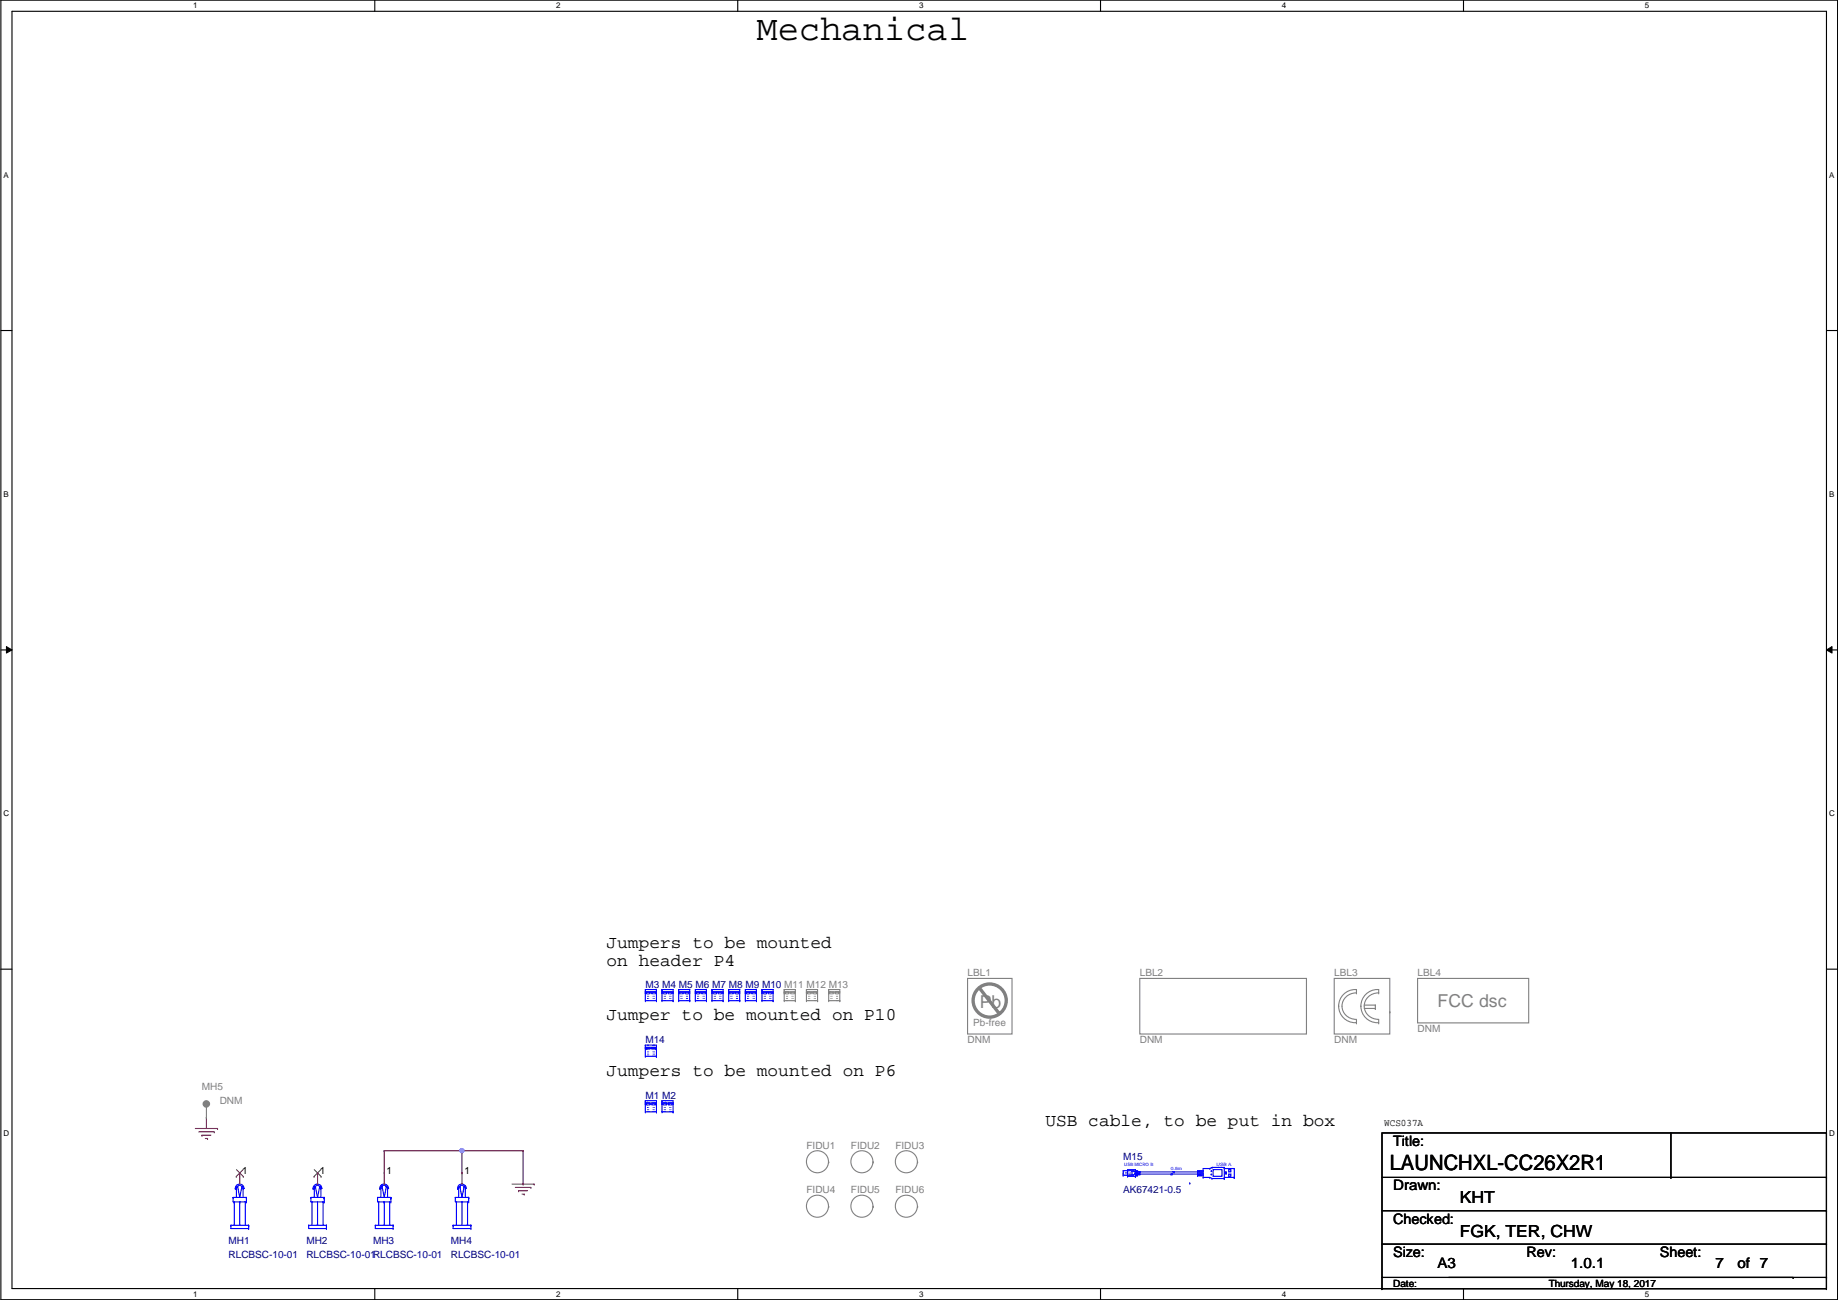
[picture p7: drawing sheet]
<svg xmlns="http://www.w3.org/2000/svg" width="420mm" height="297mm" viewBox="0 0 420 297" stroke-linecap="round" stroke-linejoin="round" font-family="sans-serif">
<path d="M.2 0h419.9v297h-419.9zM2.7 2.6h414.8v291.8h-414.8z" fill="none" stroke="#000" stroke-width=".25"/>
<g fill="#fff">
<path d="M44.2 .3h1v2h-1z"/>
<path d="M44.2 294.7h1v2h-1z"/>
</g>
<path d="M85.7 0v2.6M85.7 294.4v2.6" fill="none" stroke="#000" stroke-width=".25"/>
<g fill="#fff">
<path d="M127.1 .3h1v2h-1z"/>
<path d="M127.1 294.7h1v2h-1z"/>
</g>
<path d="M168.6 0v2.6M168.6 294.4v2.6" fill="none" stroke="#000" stroke-width=".25"/>
<g fill="#fff">
<path d="M210.1 .3h1v2h-1z"/>
<path d="M210.1 294.7h1v2h-1z"/>
</g>
<path d="M251.6 0v2.6M251.6 294.4v2.6" fill="none" stroke="#000" stroke-width=".25"/>
<g fill="#fff">
<path d="M293 .3h1v2h-1z"/>
<path d="M293 294.7h1v2h-1z"/>
</g>
<path d="M334.5 0v2.6M334.5 294.4v2.6" fill="none" stroke="#000" stroke-width=".25"/>
<g fill="#fff">
<path d="M376 .3h1v2h-1z"/>
<path d="M376 294.7h1v2h-1z"/>
<path d="M.8 39h1.2v2h-1.2z"/>
<path d="M418.2 39h1.1v2h-1.1z"/>
<path d="M.8 112h1.2v2h-1.2z"/>
<path d="M418.2 112h1.1v2h-1.1z"/>
</g>
<path d="M.2 75.5h2.5M417.5 75.5h2.6" fill="none" stroke="#000" stroke-width=".25"/>
<g fill="#fff">
<path d="M.8 185h1.3v1.9h-1.3z"/>
<path d="M418.2 185h1.2v1.9h-1.2z"/>
</g>
<path d="M.2 148.5h2.5M417.5 148.5h2.6" fill="none" stroke="#000" stroke-width=".25"/>
<path d="M1.5 147.7l1.2 .8-1.2 .7zM417.5 148.5l1.3-.8v1.5z" fill="#000"/>
<path d="M1.5 147.7l1.2 .8-1.2 .7zM417.5 148.5l1.3-.8v1.5z" fill="none" stroke="#000" stroke-width=".23"/>
<g fill="#fff">
<path d="M.8 257.9h1.3v2h-1.3z"/>
<path d="M418.2 257.9h1.2v2h-1.2z"/>
</g>
<path d="M.2 221.4h2.5M417.5 221.4h2.6" fill="none" stroke="#000" stroke-width=".25"/>
<path d="M47.2 255.3h.1M47.2 255.3v2.6M87.8 262.9h.1M87.8 262.9v5.1M87.8 262.9h31.8M105.6 262.9h.1M105.6 262.9v5.1M119.6 270.6h.1M119.6 262.9h.1M119.6 262.9v7.7" fill="none" stroke="#800040" stroke-width=".25"/>
<circle cx="105.6" cy="262.9" r=".49" fill="#f0f"/>
<circle cx="105.6" cy="262.9" r=".49" fill="none" stroke="#f0f" stroke-width=".25"/>
<g fill="none" stroke="#f00" stroke-width=".25">
<path d="M44.7 257.9h5M45.4 258.6h3.6M46.2 259.4h.1M46.2 259.4h2M49 258.6h.1M49.7 257.9h.1M46.9 260.1h.5M47.4 260.1h.1M117 270.6h5.1M117.8 271.3h3.6M118.6 272.1h.1M118.6 272.1h2"/>
<path d="M119.3 272.8h.5M119.8 272.8h.1M121.4 271.3h.1M122.1 270.6h.1"/>
</g>
<g fill="none" stroke="#000" stroke-width=".25">
<path d="M315.9 258.9h101.6v33h-101.6zM382 258.9v10.1M315.9 269h101.6M315.9 276.6h101.6M382 269h.1M417.5 269h.1M417.5 276.6h.1M315.9 294.4h.1M315.9 284.3h101.6M315.9 291.9v2.5M315.9 294.4h101.6M331.2 291.9h78.7"/>
<path d="M409.9 291.9h.1M417.5 284.3h.1M417.5 294.4h.1M417.5 291.9h.1M417.5 291.9v2.5"/>
</g>
<g fill="none" stroke="#808080" stroke-width=".25">
<path d="M179.3 226.1h.1M179.3 228.6h.1M179.3 226.9h.1M179.3 226.6h.1M179.3 228.6h2.5M179.3 226.1h2.5v.5M179.3 226.9h2.5v1.7M179.3 226.1v.5M179.3 226.9v1.7M179.3 226.6h2.5M179.5 226.9h.1M179.5 226.6v.3"/>
<path d="M180.3 226.9h.1M180.3 226.6v.3M180.8 226.9h.1M180.8 226.6v.3M181.6 226.9h.1M181.6 226.6v.3M181.8 228.6h.1M181.8 226.6h.1M189.4 226.1h.1M189.4 228.6h.1M189.4 226.9h.1M189.4 226.6h.1"/>
<path d="M189.4 228.6h2.6M189.4 226.1h2.6v.5M189.4 226.9h2.6v1.7M189.4 226.6h2.6M189.4 226.1v.5M189.4 226.9v1.7M189.7 226.9h.1M189.7 226.6v.3M190.4 226.9h.1M190.4 226.6v.3M191 226.9h.1M191 226.6v.3"/>
<path d="M191.7 226.9h.1M191.7 226.6v.3M192 228.6h.1M192 226.6h.1M221.2 223.6h10.1v12.7h-10.1zM305 223.6h12.7v12.7h-12.7zM310.1 226.9v-.8a3.8 3.8 0 0 0-4.1 3.8 3.7 3.7 0 0 0 4 3.7M310.1 226.9a3 3 0 0 0-3.3 3 3 3 0 0 0 3.3 3v.8M310.1 226.9h.1M310.1 233.7h.1M311.9 229.7h2.5M311.9 230.4h2.5"/>
<path d="M314.4 229.7h.1M314.4 230.4h.1M314.4 229.7v.7M315.2 226.9a3 3 0 0 0-3.3 3 3 3 0 0 0 3.3 3v.8M315.2 226.9v-.8a3.8 3.8 0 0 0-4.1 3.8 3.7 3.7 0 0 0 4 3.7M315.2 233.7h.1M315.2 226.9h.1M317.7 231.2h.1M324.1 223.6h25.4v10.1h-25.4zM199.6 275.6h.1M209.8 275.6h.1M209.8 265.5h.1"/>
<circle cx="197" cy="275.6" r="2.52"/>
<circle cx="207.2" cy="265.4" r="2.52"/>
<circle cx="207.2" cy="275.6" r="2.52"/>
</g>
<g fill="none" stroke="#808080" stroke-width=".25" stroke-dasharray="0 .5">
<path d="M179.8 226.1v2.5M179.8 228.6h.1M180 226.1v2.5M180 228.6h.1M181 226.1v2.5M181 228.6h.1M181.3 226.1v2.5M181.3 228.6h.1M189.9 226.1v2.5M189.9 228.6h.1M190.2 226.1v2.5M190.2 228.6h.1"/>
<path d="M191.2 226.1v2.5M191.2 228.6h.1M191.5 226.1v2.5M191.5 228.6h.1"/>
</g>
<g fill="none" stroke="#00f" stroke-width=".25">
<path d="M147.5 226.1h.1M147.5 228.6h.1M147.5 226.9h.1M147.5 226.6h.1M147.5 228.6h2.6M147.5 226.1h2.6v.5M147.5 226.9h2.6v1.7M147.5 226.6h2.6M147.5 226.1v.5M147.5 226.9v1.7M147.8 226.9h.1M147.8 226.6v.3"/>
<path d="M148.5 226.9h.1M148.5 226.6v.3M149 226.9h.1M149 226.6v.3M149.8 226.9h.1M149.8 226.6v.3M150.1 228.6h.1M150.1 226.6h.1M162.8 226.1h.1M162.8 228.6h.1M162.8 226.9h.1M162.8 226.6h.1"/>
<path d="M162.8 228.6h2.5M162.8 226.1h2.5v.5M162.8 226.9h2.5v1.7M162.8 226.1v.5M162.8 226.9v1.7M162.8 226.6h2.5M163 226.9h.1M163 226.6v.3M163.8 226.9h.1M163.8 226.6v.3M164.3 226.9h.1M164.3 226.6v.3"/>
<path d="M165 226.9h.1M165 226.6v.3M165.3 228.6h.1M165.3 226.6h.1M166.6 226.1h.1M166.6 228.6h.1M166.6 226.9h.1M166.6 226.6h.1M166.6 228.6h2.5M166.6 226.1h2.5v.5M166.6 226.9h2.5v1.7M166.6 226.6h2.5"/>
<path d="M166.6 226.1v.5M166.6 226.9v1.7M166.8 226.9h.1M166.8 226.6v.3M167.6 226.9h.1M167.6 226.6v.3M168.1 226.9h.1M168.1 226.6v.3M168.9 226.9h.1M168.9 226.6v.3M169.1 228.6h.1M169.1 226.6h.1"/>
<path d="M174.2 226.1h.1M174.2 228.6h.1M174.2 226.9h.1M174.2 226.6h.1M174.2 228.6h2.5M174.2 226.1h2.5v.5M174.2 226.9h2.5v1.7M174.2 226.6h2.5M174.2 226.1v.5M174.2 226.9v1.7M174.4 226.9h.1M174.4 226.6v.3"/>
<path d="M175.2 226.9h.1M175.2 226.6v.3M175.7 226.9h.1M175.7 226.6v.3M176.5 226.9h.1M176.5 226.6v.3M176.7 228.6h.1M176.7 226.6h.1M147.5 251.5h.1M147.5 254h.1M147.5 252.3h.1M147.5 252h.1"/>
<path d="M147.5 254h2.6M147.5 251.5h2.6v.5M147.5 252.3h2.6v1.7M147.5 251.5v.5M147.5 252.3v1.7M147.5 252h2.6M147.8 252.3h.1M147.8 252v.3M148.5 252.3h.1M148.5 252v.3M149 252.3h.1M149 252v.3"/>
<path d="M149.8 252.3h.1M149.8 252v.3M150.1 254h.1M150.1 252h.1"/>
</g>
<g fill="none" stroke="#00f" stroke-width=".25" stroke-dasharray="0 .5">
<path d="M148 226.1v2.5M148 228.6h.1M148.3 226.1v2.5M148.3 228.6h.1M149.3 226.1v2.5M149.3 228.6h.1M149.6 226.1v2.5M149.6 228.6h.1M163.3 226.1v2.5M163.3 228.6h.1M163.5 226.1v2.5M163.5 228.6h.1"/>
<path d="M164.5 226.1v2.5M164.5 228.6h.1M164.8 226.1v2.5M164.8 228.6h.1M167.1 226.1v2.5M167.1 228.6h.1M167.3 226.1v2.5M167.3 228.6h.1M168.3 226.1v2.5M168.3 228.6h.1M168.6 226.1v2.5M168.6 228.6h.1"/>
<path d="M174.7 226.1v2.5M174.7 228.6h.1M175 226.1v2.5M175 228.6h.1M176 226.1v2.5M176 228.6h.1M176.2 226.1v2.5M176.2 228.6h.1M148 251.5v2.5M148 254h.1M148.3 251.5v2.5M148.3 254h.1"/>
<path d="M149.3 251.5v2.5M149.3 254h.1M149.6 251.5v2.5M149.6 254h.1"/>
</g>
<g fill="none" stroke="#808080" stroke-width=".76">
<path d="M224 225.8l4.3 5.6"/>
<circle cx="226.2" cy="228.6" r="3.8"/>
</g>
<circle cx="228.3" cy="231.4" r=".38" fill="#808080"/>
<g fill="none" stroke="#00f" stroke-width=".25">
<path d="M147.5 238.8h.1M147.5 239.6h.1M147.5 239.3h.1M147.5 238.8h2.6v.5M147.5 239.6h2.6v1.7M147.5 238.8v.5M147.5 239.6v1.7M147.5 239.3h2.6M147.8 239.6h.1M147.8 239.3v.3M148.5 239.6h.1M148.5 239.3v.3"/>
<path d="M149 239.6h.1M149 239.3v.3M149.8 239.6h.1M149.8 239.3v.3M150.1 239.3h.1M151.3 226.1h.1M151.3 228.6h.1M151.3 226.9h.1M151.3 226.6h.1M151.3 226.1h2.6v.5M151.3 226.9h2.6v1.7M151.3 226.1v.5"/>
<path d="M151.3 226.9v1.7M151.3 228.6h2.6M151.3 226.6h2.6M151.6 226.9h.1M151.6 226.6v.3M152.3 226.9h.1M152.3 226.6v.3M152.9 226.9h.1M152.9 226.6v.3M153.6 226.9h.1M153.6 226.6v.3M153.9 228.6h.1"/>
<path d="M153.9 226.6h.1M155.1 226.1h.1M155.1 228.6h.1M155.1 226.9h.1M155.1 226.6h.1M155.1 228.6h2.6M155.1 226.1h2.6v.5M155.1 226.9h2.6v1.7M155.1 226.1v.5M155.1 226.9v1.7M155.1 226.6h2.6M155.4 226.9h.1"/>
<path d="M155.4 226.6v.3M156.2 226.9h.1M156.2 226.6v.3M156.7 226.9h.1M156.7 226.6v.3M157.4 226.9h.1M157.4 226.6v.3M157.7 228.6h.1M157.7 226.6h.1M159 226.1h.1M159 228.6h.1M159 226.9h.1"/>
<path d="M159 226.6h.1M159 228.6h2.5M159 226.1h2.5v.5M159 226.9h2.5v1.7M159 226.6h2.5M159 226.1v.5M159 226.9v1.7M159.2 226.9h.1M159.2 226.6v.3M160 226.9h.1M160 226.6v.3M160.5 226.9h.1"/>
<path d="M160.5 226.6v.3M161.2 226.9h.1M161.2 226.6v.3M161.5 228.6h.1M161.5 226.6h.1M170.4 226.1h.1M170.4 228.6h.1M170.4 226.9h.1M170.4 226.6h.1M170.4 228.6h2.5M170.4 226.1h2.5v.5M170.4 226.9h2.5v1.7"/>
<path d="M170.4 226.6h2.5M170.4 226.1v.5M170.4 226.9v1.7M170.6 226.9h.1M170.6 226.6v.3M171.4 226.9h.1M171.4 226.6v.3M171.9 226.9h.1M171.9 226.6v.3M172.7 226.9h.1M172.7 226.6v.3M172.9 228.6h.1"/>
<path d="M172.9 226.6h.1M147.5 241.3h.1M147.5 241.3h2.6M150.1 241.3h.1M151.3 251.5h.1M151.3 254h.1M151.3 252.3h.1M151.3 252h.1M151.3 254h2.6M151.3 251.5h2.6v.5M151.3 252.3h2.6v1.7M151.3 251.5v.5"/>
<path d="M151.3 252.3v1.7M151.3 252h2.6M151.6 252.3h.1M151.6 252v.3M152.3 252.3h.1M152.3 252v.3M152.9 252.3h.1M152.9 252v.3M153.6 252.3h.1M153.6 252v.3M153.9 254h.1M153.9 252h.1"/>
<path d="M52.8 280h.1M52.8 280v.7h4M52.8 280h4M53.3 273.6h.1M53.3 273.6h3M53.3 273.6v1h3M53.5 274.6h.1M53.5 274.6v5.4M53.8 271.6h.1M53.8 271.6a1 1 0 0 1 1-1 1 1 0 0 1 1 1M53.8 271.6h.2M54 271.3h.1"/>
<path d="M54 271.3v2.3M54.3 271.1h.1M54.3 271.1l-.3 .2M54.3 271.1l.5 2.5 .5-2.5M54.8 274.6h.1M54.8 274.6v5.4M55.3 271.3a.49 .49 0 0 0-.5-.5 .49 .49 0 0 0-.5 .5M55.3 271.1l.2 .2M55.3 271.1h.1M55.6 271.6h.1M55.6 271.3h.1M55.6 271.6h.2"/>
<path d="M55.6 271.3v2.3M56.1 274.6h.1M56.1 274.6v5.4M56.3 273.9h.1M56.3 273.6h.1M56.3 274.6h.1M56.3 273.6v1M56.8 280h.1M56.8 280v.7M70.6 280h.1M70.6 280v.7h4M70.6 280h4"/>
<path d="M71.1 273.6h.1M71.1 273.6h3M71.1 273.6v1h3M71.3 274.6h.1M71.3 274.6v5.4M71.6 271.6h.1M71.6 271.6a1 1 0 0 1 1-1 1 1 0 0 1 1 1M71.6 271.6h.2M71.8 271.3h.1M71.8 271.3v2.3M72.1 271.1h.1M72.1 271.1l-.3 .2"/>
<path d="M72.1 271.1l.5 2.5 .5-2.5M72.6 274.6h.1M72.6 274.6v5.4M73.1 271.3a.49 .49 0 0 0-.6-.5 .49 .49 0 0 0-.4 .5M73.1 271.1l.2 .2M73.1 271.1h.1M73.4 271.6h.1M73.4 271.3h.1M73.4 271.6h.2M73.4 271.3v2.3M73.9 274.6h.1M73.9 274.6v5.4"/>
<path d="M74.1 273.9h.1M74.1 273.6h.1M74.1 274.6h.1M74.1 273.6v1M74.6 280h.1M74.6 280v.7M85.8 280h.1M85.8 280v.7h4.1M85.8 280h4.1M86.3 273.6h.1M86.3 273.6h3.1M86.3 273.6v1h3.1"/>
<path d="M86.6 274.6h.1M86.6 274.6v5.4M86.8 271.6h.1M86.8 271.6a1 1 0 0 1 1-1 1 1 0 0 1 1 1M86.8 271.6h.3M87.1 271.3h.1M87.1 271.3v2.3M87.3 271.1h.1M87.3 271.1l-.2 .2M87.3 271.1l.5 2.5 .5-2.5M87.8 274.6h.1M87.8 274.6v5.4"/>
<path d="M88.3 271.3a.49 .49 0 0 0-.5-.5 .49 .49 0 0 0-.5 .5M88.3 271.1l.2 .2M88.3 271.1h.1M88.6 271.6h.1M88.6 271.3h.1M88.6 271.6h.2M88.6 271.3v2.3M89.1 274.6h.1M89.1 274.6v5.4M89.4 273.9h.1M89.4 273.6h.1M89.4 274.6h.1"/>
<path d="M89.4 273.6v1M89.9 280h.1M89.9 280v.7M103.6 280h.1M103.6 280v.7h4M103.6 280h4M104.1 273.6h.1M104.1 273.6h3M104.1 273.6v1h3M104.3 274.6h.1M104.3 274.6v5.4M104.6 271.6h.1"/>
<path d="M104.6 271.6a1 1 0 0 1 1-1 1 1 0 0 1 1 1M104.6 271.6h.2M104.8 271.3h.1M104.8 271.3v2.3M105.1 271.1h.1M105.1 271.1l-.3 .2M105.1 271.1l.5 2.5 .5-2.5M105.6 274.6h.1M105.6 274.6v5.4M106.1 271.3a.49 .49 0 0 0-.5-.5 .49 .49 0 0 0-.5 .5M106.1 271.1l.2 .2M106.1 271.1h.1"/>
<path d="M106.4 271.6h.1M106.4 271.3h.1M106.4 271.6h.2M106.4 271.3v2.3M106.9 274.6h.1M106.9 274.6v5.4M107.1 273.9h.1M107.1 273.6h.1M107.1 274.6h.1M107.1 273.6v1M107.6 280h.1M107.6 280v.7"/>
<path d="M256.7 268.5h.1M256.7 268.5h1.1M257.8 267.5h1v1h-1zM257.8 268.8h.1M257.8 267.5h.1M257.8 268.5h.1M257.8 268.8h1.7M257.8 267.5h-1.1v1M258.8 267.5h.2M258.8 268.5h.2M259 267.5a.49 .49 0 0 1 .5 .5 .49 .49 0 0 1-.5 .5M259 267.5h.1"/>
<path d="M259 268.5h.1M259.5 268.8h.1M259.5 267.3h.1M259.5 267.5h.1M259.5 268.3h8.2M259.5 267.8h8.7M259.5 267.3v1.5M259.5 267.3h-1.7v1.5M259.5 267.5l1.1 .3M259.8 268.5h.1M259.8 267.5v1M260 268.5h.1"/>
<path d="M260 267.5v1M260.3 268.3h.1M260.3 267.8v.5M260.6 267.8h.1M260.6 268.3h.1M260.6 267.8v.5M260.6 268.3l-1.1 .2M267.7 268.3h.1M267.9 268.3h.1M267.9 268.3h7.1M268.2 267.8h.1M268.4 267.8h.1"/>
<path d="M268.4 267.8h6.6M272 270.3h.1M273.8 267.5h.1M273.8 268.5h.1M273.8 267.5h1.2M273.8 268.5h1.2M273.8 267.5v1M274 268.5h.1M274 267.5v1M274.3 268.5h.1M274.3 267.5v1M274.5 268.5h.1"/>
<path d="M274.5 267.5v1M274.8 268.5h.1M274.8 267.5v1M275 269h.1M275 269h1.6M276.6 267h.1M276.6 269h.1M276.6 267h-1.6v2M276.6 269l.5 .3M276.8 267.5l.2 .2zM276.8 268.3l.2 .1zM277.1 266.7h.1"/>
<path d="M277.1 269.3h.1M277.1 269.3h2.8M277.1 266.7h2.8M277.1 266.7l-.5 .3M277.3 267.3h2v1.5h-2zM279.9 269.3h.1M279.9 266.7h.1M279.9 267h2.2M279.9 266.7v2.6M279.9 269h2.2M280.1 267.8h.3v.5h-.3zM280.9 267.3h.5v.5h-.5z"/>
<path d="M280.9 268.3h.5v.5h-.5zM282.1 267h.1M282.1 269h.1M282.1 267v2M56.8 280.7h.1M74.6 280.7h.1M89.9 280.7h.1M107.6 280.7h.1"/>
</g>
<g fill="none" stroke="#00f" stroke-width=".25" stroke-dasharray="0 .5">
<path d="M148 238.8v2.5M148.3 238.8v2.5M149.3 238.8v2.5M149.6 238.8v2.5M151.8 226.1v2.5M151.8 228.6h.1M152.1 226.1v2.5M152.1 228.6h.1M153.1 226.1v2.5M153.1 228.6h.1M153.4 226.1v2.5M153.4 228.6h.1"/>
<path d="M155.6 226.1v2.5M155.6 228.6h.1M155.9 226.1v2.5M155.9 228.6h.1M156.9 226.1v2.5M156.9 228.6h.1M157.2 226.1v2.5M157.2 228.6h.1M159.5 226.1v2.5M159.5 228.6h.1M159.7 226.1v2.5M159.7 228.6h.1"/>
<path d="M160.7 226.1v2.5M160.7 228.6h.1M161 226.1v2.5M161 228.6h.1M170.9 226.1v2.5M170.9 228.6h.1M171.1 226.1v2.5M171.1 228.6h.1M172.2 226.1v2.5M172.2 228.6h.1M172.4 226.1v2.5M172.4 228.6h.1"/>
<path d="M148 241.3h.1M148.3 241.3h.1M149.3 241.3h.1M149.6 241.3h.1M151.8 251.5v2.5M151.8 254h.1M152.1 251.5v2.5M152.1 254h.1M153.1 251.5v2.5M153.1 254h.1M153.4 251.5v2.5M153.4 254h.1"/>
<path d="M267.7 268.3h.1M267.9 268.3h.1M268.2 267.8l-.5 .5M268.4 267.8l-.5 .5"/>
</g>
<g fill="none" stroke="#808080" stroke-width=".25">
<path d="M184.4 226.1h.1M184.4 228.6h.1M184.4 226.9h.1M184.4 226.6h.1M184.4 228.6h2.5M184.4 226.1h2.5v.5M184.4 226.9h2.5v1.7M184.4 226.1v.5M184.4 226.9v1.7M184.4 226.6h2.5M184.6 226.9h.1M184.6 226.6v.3"/>
<path d="M185.4 226.9h.1M185.4 226.6v.3M185.9 226.9h.1M185.9 226.6v.3M186.6 226.9h.1M186.6 226.6v.3M186.9 228.6h.1M186.9 226.6h.1M260.6 223.6h38.1v12.7h-38.1zM47 252.1h.3v.3h-.3zM47.2 252.3h.1M47.2 255.3h.1"/>
<path d="M47.2 252.3v3M189.4 275.6h.1M189.4 265.5h.1M199.6 265.5h.1"/>
<circle cx="186.9" cy="265.4" r="2.52"/>
<circle cx="186.9" cy="275.6" r="2.52"/>
<circle cx="197" cy="265.4" r="2.52"/>
</g>
<path d="M54.8 268h.1M54.8 268v2.6M72.6 268h.1M72.6 268v2.6M87.8 268h.1M87.8 268v2.6M105.6 268h.1M105.6 268v2.6" fill="none" stroke="#f00" stroke-width=".25"/>
<path d="M256.7 268h.1M257.8 268h-1.1" fill="none" stroke="#00f" stroke-width=".25" stroke-dasharray=".5 .5 0 .5"/>
<path d="M54 268.8h.1M54 267.3l1.6 1.5M55.6 267.3l-1.6 1.5M55.6 268.8h.1M71.8 268.8h.1M71.8 267.3l1.6 1.5M73.4 267.3l-1.6 1.5M73.4 268.8h.1" fill="none" stroke="#804000" stroke-width=".23"/>
<path d="M184.9 226.1v2.5M184.9 228.6h.1M185.1 226.1v2.5M185.1 228.6h.1M186.1 226.1v2.5M186.1 228.6h.1M186.4 226.1v2.5M186.4 228.6h.1" fill="none" stroke="#808080" stroke-width=".25" stroke-dasharray="0 .5"/>
<circle cx="47.2" cy="252.2" r=".49" fill="none" stroke="#808080" stroke-width=".76"/>
<circle cx="105.6" cy="262.9" r=".49" fill="#f0f"/>
<circle cx="105.6" cy="262.9" r=".49" fill="none" stroke="#f0f" stroke-width=".25"/>
<text font-size="8.1" x="172.9" y="9.1">Mechanical</text>
<text font-size="4.8" x="317.7" y="267.3">LAUNCHXL-CC26X2R1</text>
<g font-size="4.1">
<text x="138.6" y="216.7">Jumpers to be mounted</text>
<text x="138.6" y="220.7">on header P4</text>
<text x="138.6" y="233.2">Jumper to be mounted on P10</text>
<text x="138.6" y="245.9">Jumpers to be mounted on P6</text>
<text x="239" y="257.3">USB cable, to be put in box</text>
</g>
<g font-size="4.1" fill="#808080">
<text x="224" y="230.3">Pb</text>
<text x="328.6" y="230">FCC dsc</text>
</g>
<g font-size="3.8">
<text x="333.7" y="275">KHT</text>
<text x="333.7" y="282.6">FGK, TER, CHW</text>
</g>
<g font-size="3.3">
<text x="318.5" y="261.8">Title:</text>
<text x="318.5" y="272">Drawn:</text>
<text x="318.5" y="279.6">Checked:</text>
<text x="318.5" y="287.2">Size:</text>
<text x="348.9" y="287.2">Rev:</text>
<text x="379.4" y="287.2">Sheet:</text>
<text x="328.6" y="289.8">A3</text>
<text x="359.1" y="289.8">1.0.1</text>
<text x="392.1" y="289.8">7</text>
<text x="397.2" y="289.8">of 7</text>
</g>
<g font-size="2.3" fill="#000080">
<text x="147.5" y="225.6">M3 M4 M5 M6 M7 M8 M9 M10 M11 M12 M13</text>
<text x="147.5" y="238.3">M14</text>
<text x="147.5" y="251">M1 M2</text>
<text x="256.7" y="265">M15</text>
<text x="256.7" y="272.6">AK67421-0.5</text>
<text x="52.3" y="284.3">MH1</text>
<text x="52.3" y="287.4">RLCBSC-10-01</text>
<text x="70.1" y="284.3">MH2</text>
<text x="70.1" y="287.4">RLCBSC-10-01RLCBSC-10-01</text>
<text x="85.3" y="284.3">MH3</text>
<text x="103.1" y="284.3">MH4</text>
<text x="103.1" y="287.4">RLCBSC-10-01</text>
</g>
<g font-size="2.3" fill="#808080">
<text x="221.2" y="223.1">LBL1</text>
<text x="260.6" y="223.1">LBL2</text>
<text x="305" y="223.1">LBL3</text>
<text x="324.1" y="223.1">LBL4</text>
<text x="221.2" y="238.3">DNM</text>
<text x="222.5" y="234.5">Pb-free</text>
<text x="260.6" y="238.3">DNM</text>
<text x="305" y="238.3">DNM</text>
<text x="324.1" y="235.8">DNM</text>
<text x="46.2" y="249">MH5</text>
<text x="50.2" y="252.3">DNM</text>
<text x="184.4" y="262.5">FIDU1</text>
<text x="194.5" y="262.5">FIDU2</text>
<text x="204.7" y="262.5">FIDU3</text>
<text x="184.4" y="272.6">FIDU4</text>
<text x="194.5" y="272.6">FIDU5</text>
<text x="204.7" y="272.6">FIDU6</text>
</g>
<g font-size="2.3">
<text x="316.4" y="257.2">WCS037A</text>
<text x="55.4" y="268.3">1</text>
<text x="73.1" y="268.3">1</text>
<text x="88.4" y="268.3">1</text>
<text x="106.2" y="268.3">1</text>
<text x="318.5" y="294">Date:</text>
<text x="354" y="294">Thursday, May 18, 2017</text>
</g>
<g font-size="1.8">
<text x="44.2" y="1.9">1</text>
<text x="127.1" y="1.9">2</text>
<text x="210.1" y="1.9">3</text>
<text x="293" y="1.9">4</text>
<text x="376" y="1.9">5</text>
<text x=".8" y="40.6">A</text>
<text x="418.2" y="40.6">A</text>
<text x=".8" y="113.6">B</text>
<text x="418.2" y="113.6">B</text>
<text x=".8" y="186.6">C</text>
<text x="418.2" y="186.6">C</text>
<text x=".8" y="259.5">D</text>
<text x="418.2" y="259.5">D</text>
<text x="44.2" y="296.3">1</text>
<text x="127.1" y="296.3">2</text>
<text x="210.1" y="296.3">3</text>
<text x="293" y="296.3">4</text>
<text x="376" y="296.3">5</text>
</g>
<g font-size="1" fill="#00f">
<text x="257" y="266.4">USB MICRO B</text>
<text x="258.6" y="268.5" transform="rotate(-90 258.6 268.5)">B</text>
<text x="267.7" y="267.4">0.5m</text>
<text x="278.1" y="266.4">USB A</text>
</g>
</svg>
